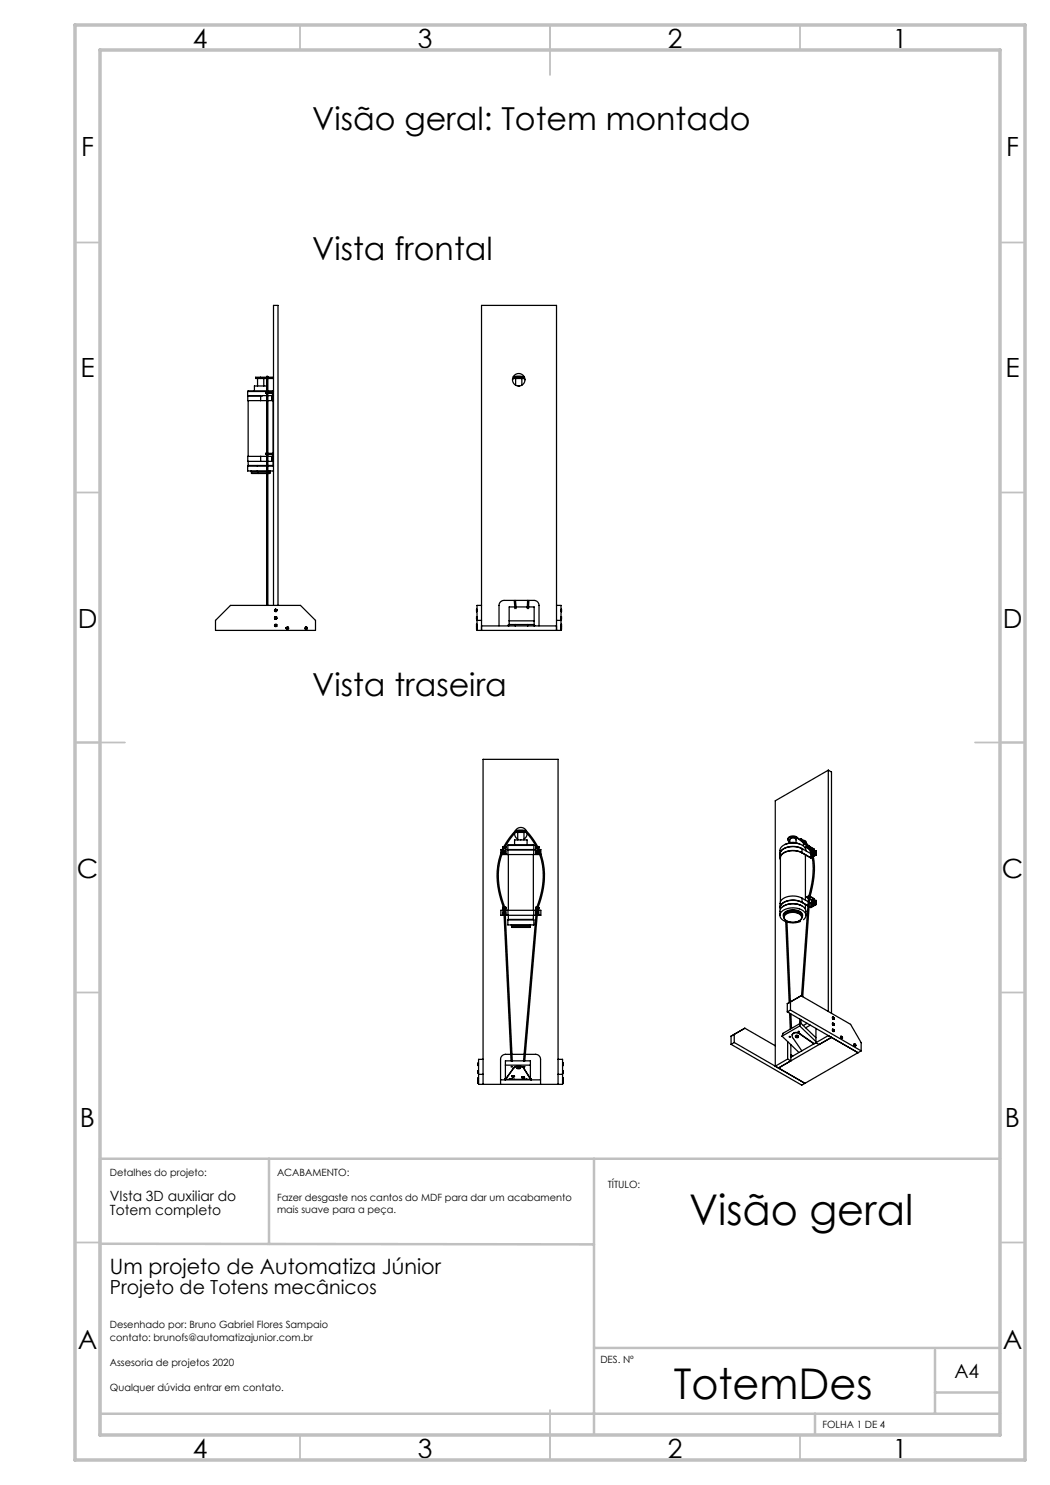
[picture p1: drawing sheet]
<svg xmlns="http://www.w3.org/2000/svg" width="210mm" height="297mm" viewBox="0 0 210 297" stroke-linecap="round" stroke-linejoin="round" font-family="sans-serif">
<g fill="none" stroke="#c0c0c0" stroke-width=".35">
<path d="M60 5v5M110 5v10M160 5v5M15 48.5h5M200 48.5h5M15 98.5h5M200 98.5h5M15 148.5h10M195 148.5h10M15 198.5h5M200 198.5h5M15 248.5h5"/>
<path d="M200 248.5h5M60 287v5M110 282v10M160 287v5"/>
</g>
<path d="M53.8 231.8v17M118.8 231.8v55.2M200 231.8h-180v55.2M20 248.8l98.8 .1M118.8 269.6h81.2M187 270v12.8M187 278.5h13M20 282.8h180M163 282.8v4.2" fill="none" stroke="#c0c0c0" stroke-width=".5"/>
<path d="M15 5h190v287h-190zM20 10h180v277h-180z" fill="none" stroke="#c0c0c0" stroke-width=".7"/>
<g fill="none" stroke="#000" stroke-width=".25">
<path d="M49.5 79.2h.1M49.5 78.3l.1 1.8h2.5M49.5 79.2h3M49.5 78.3h3.8M49.6 79.1h2.5M51.5 75.7v1.5M52.1 75.4h-1v.3h1M52.1 75.7h1.2M52.1 75.4h1.2M52.1 75.4v.3M52.1 79.2v.9M52.5 79.1h.8"/>
<path d="M52.8 75.7v1.5M53.2 78.6l-.1-.1h1.5v1.6M53.2 78.6v.1M53.3 75.5v3M53.3 78.7v12M53.3 75.5l.2-.3 .1 .3M53.3 75.4l.1-.1 .2 .1M53.3 78.2l-3.8 .1M53.3 77.2h-2.4v1M53.5 78.6l.1 .1M53.6 78.7v12M53.6 75.5v3"/>
<path d="M53.6 75.7h1.1M53.6 75.4h1.1M53.6 79.1h.9M53.6 78.3h1.1M53.6 78.2h1.1M54.4 78.6l.1 .1 .1 1.3M54.4 78.7l.1 .1M54.4 78.6l-1.2 .1M54.4 78.6v.1M54.4 79.4h.1M54.4 79.9h.1M54.4 79.4v.5"/>
<path d="M54.4 79.4l.1 .2M54.5 79.6l-.1 .3M54.5 79.5v.2M54.5 79.5h.1M54.5 79.7v.1M54.5 79.9l.1 .1M54.6 79.1h.1M102.7 75.3h2.1l-.1 .3M102.7 75.3l.1 .3M102.7 75.6l.5 .1M102.8 75.6l-.3 .3M102.9 75.6h-.1"/>
<path d="M103 75.4h1.5M103.1 75.7v1.3M103.2 75.4v.3M103.2 75.7h1M103.3 75.5h.9v.1h-.9zM103.6 77.2h.3M103.6 75.5v.1M103.9 75.5v.1M104.2 75.4v.3M104.4 75.7v1.3M104.6 75.6h.1M104.7 75.6l.3 .3"/>
<path d="M104.7 75.6l-.5 .1M49.5 93.2v1h3.8M49.5 93.2h3.8M49.6 93.1l-.1 .1M49.6 93.1h3.7M49.6 80.1v11.2M49.6 92.3v.8M50.2 94.2l.1 .1M50.3 94.6l3 .1M50.3 94.3h3M50.3 94.6h3M50.3 94.3v.3"/>
<path d="M52.1 91.3h-2.5v1h2.5M52.1 91.3v1M52.1 91.3h1.2M52.1 92.3h1.2M52.1 80.1h1.2M53.2 90.8l-.1-.1h1.5v1.6M53.2 90.8h.1M53.5 90.8h.1M53.6 90.8h-.3v30.3M53.6 94.2h1.1M53.6 93.1h1M53.6 94.3h.4"/>
<path d="M53.6 94.6h.4M53.6 90.8v30.3M53.6 91.3h.9M53.6 92.3h1.1M53.6 80.1h1.1M54 94.6l-.4 .1M54 94.3v.3M54.1 94.2l-.1 .1M54.4 90.8l.1 .1 .1 1.3M54.4 90.8l.1 .1M54.4 90.8h.1M54.4 90.8h-1.2"/>
<path d="M54.4 91.5v.5M54.5 91.7v.2M54.5 91.6h.1M54.5 91.9h.1M54.5 91.6v.1M54.5 92.1l.1 .1M54.6 80h.1M54.6 92.2h.1M54.6 91.3h.1M54.6 93.1l.1 .1h-1.1M54.6 80.1v11.2M54.6 92.3v.8"/>
<path d="M46.1 121.1h14l3 3v2h-20v-2zM54.7 121.1v-60h.9v60M54.9 122.1v.1M55 124.9l.1 .1M55 123.4l.1 .1M55 125.2v.1M55 124.9h.1M55 123.4h.1M55 123.7v.1M55.1 122.1h.1M55.1 122.1l.1 .1M55.1 122.1l-.2 .1"/>
<path d="M55.1 121.9v.1M55.1 125v.1M55.1 123.5v.1M55.1 123.6h.1M55.1 123.6l-.1 .1M55.1 125.1h.1M55.1 125h.1M55.1 123.5h.1M55.1 125.1l-.1 .2M55.1 121.9h.1M55.1 122v.1M55.1 122h.1"/>
<path d="M55.2 122.2h.1M55.2 122.2v.1M55.2 125h-.1M55.2 125h.1M55.2 123.5h-.1M55.2 123.5h.1M55.2 123.7h-.1M55.2 123.7h.1M55.2 125.1l-.1 .1M55.2 123.6h.1M55.2 125.1h.1M55.2 123.6h-.1"/>
<path d="M55.2 125v.1M55.2 125.1h-.1M55.2 125.1l.1 .1M55.2 123.5v.1M55.2 122.3h.1M55.2 122.1h.1M55.2 122.1v.1M55.3 124.9h.1M55.3 123.4l-.1 .1M55.3 123.4h.1M55.3 123.7h.1M55.3 124.9l-.1 .1"/>
<path d="M55.3 125.2h.1M55.4 122h.1M55.4 122h-.2M57.3 125.6h.1M57.4 125.6v.1M57.4 125.6h.1M57.4 125.8v.1M57.4 125.8h.1M57.5 125.7h.1M57.5 125.7l-.1 .1M57.5 125.5l-.1 .1M57.5 125.5h.1"/>
<path d="M57.5 125.5l.1 .1M57.5 125.4h.1M57.5 125.4v.1M57.6 125.7h-.1M57.6 125.7h.1M57.6 125.6l.1 .1M57.6 125.6h.1M57.7 125.7h.1M61 125.7h.1M61.1 125.6h.1M61.1 125.6l-.1 .1M61.1 125.4l.1 .2"/>
<path d="M61.1 125.4h.1M61.1 125.7h.1M61.2 125.4h.1M61.2 125.4h-.1M61.2 125.6h-.1M61.2 125.6h.1M61.2 125.5l.1 .1M61.3 125.7v.1M61.3 125.7h.1M61.3 125.6h.1M61.3 125.8h.1M61.3 125.6v.1"/>
<path d="M61.4 125.5l-.1 .1M61.4 125.5v.1M95.3 124.8v.5M95.3 121.8v.5M95.3 125.4v.5M95.3 123.3v.5M95.3 124.8l.1 .1M95.3 121.8l.1 .1M95.3 125.4l.1 .1M95.3 123.3l.1 .1M95.4 125.3h-.1M95.4 122.3h-.1"/>
<path d="M95.4 125.8l-.1 .1M95.4 123.8h-.1M95.4 124.1h.9M96.3 126.1v-65h15v65M96.3 125.2h15M96.3 121.1h-.9v5h16.8v-5h-.9M99.8 125.2v-4.1a1 1 0 0 1 1-1h6a1 1 0 0 1 1 1v4.1M101.7 125.1h.1M101.7 125.1v.1M101.7 125v.2M101.7 125h.1M101.8 125.2v-.3h5v.3"/>
<path d="M101.8 124.2h5M102.8 120.1l.2 1.3M103 121.4h-1.2v3.5M103 121.4v.3M103 124.9v.3zM103.1 120.1l.1 1.3M103.2 121.4h-.2M103.2 121.4v.3M103.2 121.4h2.3M105.5 121.4h.2M105.5 121.4v.3M105.5 120.1v1.3"/>
<path d="M105.5 124.9v.3M105.7 121.4v.3M105.7 121.4h1.1v3.6M105.8 120.1l-.1 1.3M106.8 125h.1M106.9 125v.2M106.9 125h.1M111.3 124.1h.9M112.2 125.8l.1 .1M112.2 125.3h.1M112.2 123.8h.1M112.2 122.3h.1"/>
<path d="M112.3 125.4v.5M112.3 124.8v.5M112.3 124.8h.1M112.3 125.3h.1M112.3 121.8h.1M112.3 122.3h.1M112.3 125.4h.1M112.3 125.9h.1M112.3 123.3h.1M112.3 123.8h.1M112.3 125.4l-.1 .1M112.3 124.8l-.1 .1"/>
<path d="M112.3 123.3l-.1 .1M112.3 121.8l-.1 .1M112.3 123.3v.5M112.3 121.8v.5M165.7 154l-10.6 6.2v53l2.4-1.4M165.7 154v48.3M165.7 154l.6 .4v48.3M100.4 170.9h1.2M100.5 169.9h-.3v.8M100.6 169.3v.1M100.6 169.4v.2M100.6 169.6v.2"/>
<path d="M100.6 170.4v.3M100.7 170.5h.1M100.7 169.6h-.1M100.7 169.4a14.8 14.8 0 0 0 0 12.1M100.8 170.2v.1M100.8 170.4h.1M100.8 170.4l-.1 .1M100.8 170.5h.1M100.8 170.2l.1 .1M100.8 170.2h.1M100.8 170.3v.1M100.8 170.3h.1"/>
<path d="M100.9 170.3l.1 .1M100.9 170.3h.1M100.9 170.5l.1 .1M100.9 170.5h.1M101 170.6h.1M101 170.4h.1M101 170.4l-.1 .1M101 169.4a14.1 14.1 0 0 0 0 12.1M101.1 170.3h.1M101.1 170.3l-.1 .1M101.2 169.3v.1M101.2 169.3h-.6"/>
<path d="M101.2 169.4v.2M101.2 169.4h-.6M101.2 169.6v1.1M101.2 169.6h-.3M101.2 169.9h.4M101.2 170.7l-.6 .1v-.1M101.2 170.7h-.6M101.6 170v.9M101.6 169.1h5.2M101.6 170h5.2M101.6 169.1v.9M101.6 169.9h5.6"/>
<path d="M101.6 170.9h5.1M101.7 170.9v11.2M102.9 169v-1h2.5v1M102.9 166.7l.2 .7 .4 .4M103.1 166.1h2.1M103.1 166.1l.1 .1M103.1 166.1l-1.2 1.4-1.1 1.8M103.2 166.4v.1M103.2 166.5h2M103.2 166.2h2M103.2 166.2v.3M103.2 166.4l-1.1 1.3-1 1.6"/>
<path d="M103.5 166.5v1.5M104.8 166.5v1.5M105.2 166.2v.3M105.2 166.5l1 1.2 1 1.6M105.2 166.1l1.3 1.5 1 1.7M105.2 166.1v.1M105.2 166.1a1.25 1.25 0 0 0-2.1 .1M105.4 166.7l-.2 .7-.4 .4M106.7 170.9v11.2M106.7 170.9h1.2M106.8 170h-.1M106.8 169.1l-.1 1.8"/>
<path d="M107.1 169.4v.2M107.1 169.6l.1 1.1M107.2 170.5h.1M107.3 169.4a14.6 14.6 0 0 1 .1 12.1M107.4 170.2v.1M107.4 170.2h.1M107.4 169.6h-.3M107.4 170.4h.1M107.4 170.4l-.2 .1M107.4 170.5h.1M107.4 170.3v.1M107.4 170.3h.1"/>
<path d="M107.4 170.3l.1 .1M107.5 170.5h.1M107.5 170.5v.1M107.5 170.4h.1M107.5 170.4v.1M107.6 170.6h-.1M107.6 169.4a14.7 14.7 0 0 1 0 12.1M107.7 170.3h.1M107.7 170.3l-.2 .1M107.7 169.3h.1M107.7 169.3v.1M107.7 169.3h-.6v.1"/>
<path d="M107.7 169.4v.2M107.7 169.4h-.6M107.7 169.6v.2M107.7 169.6h-.1M107.8 170.4v.3M107.8 170.7l-.6 .1v-.1M107.8 170.7h-.6M107.8 169.9h.4v1M157.8 168.6l.7-.1 .9 .1M158 168.6v-.6a.72 .72 0 0 1 1.2 0v.6M159.3 167.6a1.23 1.23 0 0 0-1.7 .4l.4 .4M159.3 167.4a1.19 1.19 0 0 0-1.7 .4v.2"/>
<path d="M159.3 167.6l1.1 .7 .5 .6M159.3 167.4v.2M159.3 167.4l.7 .5M159.9 168.8a4 4 0 0 0-2.9 .1M160.1 168l.8 .7v.2M160.2 167.8l-.3 .1M160.2 168l-.1 .1M160.4 179.6a3.6 3.6 0 0 0-4.2 .5l-.2 .5v.9M160.4 170.5a3.6 3.6 0 0 0-4.2 .5l-.2 .5 .1 .4M160.4 169.7a3.6 3.6 0 0 0-4.2 .5l-.2 .6M160.4 169.7v.8M160.4 179.6v.8"/>
<path d="M160.4 179.6l1.2 .7M160.4 170.5l1.8 1M160.4 169.7l1.8 1M160.4 168.2h-.1M160.7 169.9a3.7 3.7 0 0 0-4.6 .4l-.1 .7M160.7 168.1l.4 .1 .2 .5M160.9 168.9l-.4 .2M160.9 168.6v.1M161.1 171v9M161.2 171l-.1 .2M161.2 170.2a1.89 1.89 0 0 0-2.1-1.6 2.93 2.93 0 0 0-3.1 1.2v1.8M161.3 168.5h-.1"/>
<path d="M161.3 169l-.3 .6M161.4 169.5h.1M161.4 179.4h.1M161.4 169.5l.1 .1M161.4 179.4l.1 .1M161.5 169.6l.3 .2M161.5 179.5l.2 .2M161.7 179.5l-1.4 19.7M161.7 169.6a9.2 9.2 0 0 1 .8 6.4l-.7 3.1M161.7 169.6h.1M161.7 179.4l.3 .1M161.8 169.2l-1-1-.6-.4v.2l1.3 1.4"/>
<path d="M161.8 169.2l.1 .2M161.8 179.2l.1 .1M161.8 179.1v.1M161.8 169.2l1.1 .6v1.2M161.8 169.2l-.4 .3M161.8 179.1l1.1 .6v1.3M161.8 179.1l-.4 .3M161.9 169.4l.8 .4M161.9 169.4l-.4 .2M161.9 179.3l.8 .4M161.9 179.3l-.4 .2M161.9 179.8l.4 .2"/>
<path d="M161.9 169.5l.1 .2M161.9 169.5a9.9 9.9 0 0 1 .7 7.2l-.6 2.6M162 179.5l-.1 .1M162 179.5l-1.5 19.8M162 169.6h.1M162 179.5h.1M162.2 170.7v.8M162.2 170.7h.1M162.2 170l.1 .1M162.3 170.1l.1 .1M162.3 180l.1 .1M162.3 170.9h.1"/>
<path d="M162.4 170.2v.2M162.4 171.2v.1M162.4 171.4l-.2 .1M162.4 171.5l-.2 .1-1.8-1a3.5 3.5 0 0 0-4.1 .5l-.2 .5v8.7M162.4 170.6h.1M162.4 170.8v.1M162.4 170.6l.1 .1M162.5 170.6h.1M162.5 170.7l-.1 .1M162.5 170.7v.1M162.5 170.7h.1M162.5 170.8h.1"/>
<path d="M162.5 170.8h-.1M162.5 170.8v.1M162.6 170.7l-.1 .1M162.6 170.7h.1M162.6 170.7h-.1M162.6 170.5h.1M162.6 170.5l-.1 .5 .2-.3M162.6 170.6h.1M162.6 170.6v.1M162.7 170.6h-.3M162.7 170.6l-.2 .3M162.7 169.8l.1 .2"/>
<path d="M162.7 179.7l.1 .2M162.7 169.8l-.4 .3M162.7 179.7l-.4 .3M162.8 170v.9M162.8 170l-.4 .2M162.8 179.9v.9M162.8 179.9l-.4 .2M162.8 170.9l.1 .1M162.8 170.9l-.2 .1M162.9 171h.1M162.9 171l-.3 .2M163.2 170.1v.9"/>
<path d="M163.2 171l-.6 .3M163.2 171h.1M163.2 170.1l-.3 .2M100.6 181.5v.1M100.6 181.6v.1M100.6 181.7v1.2M100.6 182.1h-.4v1h.6M100.6 182.9l.2 .1M100.7 182.7l.1-.1zM100.7 182.7h.1M100.7 181.6h.1M100.7 181.6l1.5 30.6"/>
<path d="M100.8 182.4h.1M100.8 181.7h-.2M100.8 182.3l-.2 .3 .2 .2M100.8 182.9h-.2M100.9 181.6h-.2M101 181.6l1.5 30.6M101 182.4l.1 .3M101.1 182.4l-.1 .1M101.1 183.1h.5M101.2 181.5v.1M101.2 181.5h-.6M101.2 181.6v.1"/>
<path d="M101.2 181.6h-.6M101.2 181.7v1.2M101.2 181.7h-.2M101.2 182.1h.4M101.2 182.9l-.1 .1M101.2 182.9h-.1M101.6 184h5.2M101.6 184v1h5.2v-1M101.6 182.1h5.1M101.6 183.1h5.1M101.6 182.1v1M101.7 183.9l-.1 .1"/>
<path d="M101.7 183.9h5M101.7 183.1v.8M102.2 185l.1 .1M102.3 185.4l.1 .1 3.6-.1M102.3 185.1h3.7M102.3 185.4h3.7M102.3 185.1v.3M106 185.1v.3M106.1 185l-.1 .1M106.7 183.9l.1 .1M106.7 183.1v.8M106.7 182.1v1"/>
<path d="M106.7 182.1h.5M106.7 183.1h.5M107.1 181.6v.1M107.1 181.7l.1 1.2M107.2 182.9v.1M107.2 182.9h.1M107.2 182.4v.3M107.3 181.7h-.2M107.3 181.6l-2.6 30.6M107.4 181.6h.2M107.5 182.6h.1M107.5 182.6v.2"/>
<path d="M107.5 182.3a.25 .25 0 0 1 .2 .3 .25 .25 0 0 1-.2 .2M107.5 182.5h.1M107.5 182.5v.1M107.6 182.8h-.1M107.6 181.6l-2.6 30.6M107.6 181.6h.1M107.7 182.5h.1M107.7 182.5h-.2M107.7 181.5h.1M107.7 181.5h-.6v.1M107.7 181.5v.1M107.7 181.6v.1"/>
<path d="M107.7 181.6h-.6M107.7 181.7l.1 1.2M107.7 181.7h-.1M107.8 182.1h.4v1h-.8M107.8 182.9l-.3 .1M107.8 182.9h-.3M156 183.1v-.8a2.09 2.09 0 0 1 2.3-1.5 2.64 2.64 0 0 1 2.9 1.3v1M156.7 183.4a1.28 1.28 0 0 1 1.4-1.3 1.83 1.83 0 0 1 2.3 1.1v.2M156.7 183.4a.92 .92 0 0 1 .8-1.3 2.45 2.45 0 0 1 3 .8l-.1 .5M157 182.8a2.54 2.54 0 0 1 3.4 .3 1.08 1.08 0 0 1-1.2 1.3 1.94 1.94 0 0 1-2.5-1zM157.1 183a2.37 2.37 0 0 1 3.2 .2 1.08 1.08 0 0 1-1.3 1.3 1.63 1.63 0 0 1-2.2-1.1zM157.1 184.3l.7 16.2"/>
<path d="M157.4 184.4l.7 17.6M160.2 199.2l-2.7 1.5v1.7M160.2 199.2l9.9 5.7 2.1 3.6v1.7M160.2 199.2l-.6 .3M160.4 181.2a3.8 3.8 0 0 0-3.9 .2M160.4 180.4a3.6 3.6 0 0 0-4.2 .6l-.2 .4 .1 .5a1.54 1.54 0 0 1 1.6-1.7l.8-.1 1.2 .1 1.9 1M160.4 180.4l1.2 .7M160.7 183.9a1.14 1.14 0 0 0 .4-1.1 1.14 1.14 0 0 0-.9-.9 3.6 3.6 0 0 0-4.1 .6 1.18 1.18 0 0 0 .9 1.7 4.2 4.2 0 0 0 3.1 .1M161.1 180.9v.9M161.8 181.3l.4 .2M161.9 180.5l.3 .1M162.2 180.6v.9"/>
<path d="M162.3 180.8h.1M162.4 180.1v.5M162.4 180.5l-.2 .1M162.4 181.1v.1M162.4 180.5l.1 .1M162.4 180.5h.1M162.4 180.5l.2-.1a.21 .21 0 0 1 0 .3 .21 .21 0 0 1-.3 .1zM162.4 180.7h.1M162.4 181.2h.1M162.4 180.7l-.1 .1M162.5 180.6l-.1 .1M162.5 180.6h.1"/>
<path d="M162.5 180.6v.1M162.5 180.7h.1M162.5 180.7h-.1M162.5 180.7v.1M162.5 180.7l.1 .1M162.6 180.6l-.1 .1M162.6 180.6h.1M162.6 180.6h-.1M162.6 180.8h-.1M162.6 180.4l.1 .1M162.6 180.5h.1M162.6 180.5v.1"/>
<path d="M162.7 180.5l-.3 .6M162.7 180.6h.1M162.7 180.6l-.2 .3M162.7 180.6v.1M162.8 180.8l.1 .2M162.8 180.8l-.4 .3M162.9 181h.1M162.9 181l-.5 .2M163.2 180.9l-1 .6M163.2 180.9h.1M163.2 180.1v.8M163.2 180.1l-.3 .1"/>
<path d="M163.2 180.9l-1 .6-.4-.2M95.6 216.2v.5M95.6 215.6v.5M95.6 214.1v.5M95.6 212.6v.5M95.6 216.2h.1M95.6 215.6l.1 .1M95.6 214.1l.1 .1M95.6 212.6l.1 .1M95.7 216.6l-.1 .1M95.7 216l-.1 .1M95.7 214.5l-.1 .1"/>
<path d="M95.7 213l-.1 .1M95.7 214.9h.9M96.6 211.9h-.9v5h16.8v-5h-.9M96.6 216.9v-65h15v65M100.1 216h8M101 215.8v.2M101 215.8h.1M101.1 213h5M101.1 215.8v.2M101.9 215.9h.5M101.9 215.8v.1M102.1 210.9h-1a1 1 0 0 0-1 1v5"/>
<path d="M102.2 213.3h.3zM102.4 215.9h.1M102.4 215.3h.5M102.4 215.3h.1M102.4 215.8v.1M102.4 215.2h.1M102.4 215.3h.5zM102.4 210.9h2.4M102.4 215.9h.5M102.5 212.2h-.2M102.5 212.2h.1M102.6 215.3h.1"/>
<path d="M102.6 215.3h-.3l.6-.1-.1 .1M102.6 215.3h-.1M102.6 215.2v.1M102.7 215.3h.1M102.7 213.7a1.73 1.73 0 0 1 2 0M102.7 213.6a1.73 1.73 0 0 1 2 0M102.7 213.6v.1M102.7 213.7l-1.6 2.2h5M102.7 213.6l-1.6 2.2M102.8 215.3h-.1M102.8 215.2h.1M102.8 215.2l-.1 .1"/>
<path d="M102.9 215.2h-.5M102.9 215.3h.1M102.9 215.9h.1M102.9 215.2h.1M103.4 213.6l.7 .1-.5 .1zM103.5 213.6h.5h-.5M103.5 213.6h.1M103.5 213.6l.2 .1M104.4 215.4v.1M104.4 215.5h.5M104.4 215.5h.1M104.4 215.5h.5z"/>
<path d="M104.4 215.4h.5M104.4 215.5l-.1-.1h.3h.3v.1M104.5 215.4l-.1 .1M104.5 215.5h.1M104.6 215.5h.1M104.6 215.6h.1M104.6 215.5v.1M104.6 215.5h-.1M104.7 215.5h.1M104.7 215.4l-.1 .1M104.7 215.5h-.1M104.7 215.4v.1"/>
<path d="M104.7 212.2h.1M104.7 213.3h.3zM104.7 213.6v.1M104.7 213.7l1.4 2.2M104.7 213.6l1.4 2.2M104.8 215.4l.1 .1M104.8 215.5h.1M104.9 215.4l-.1 .1M104.9 215.9h.5M104.9 215.5h.1M104.9 215.9h.1M105.1 210.9h2a1 1 0 0 1 1 1v5"/>
<path d="M105.4 215.9h.1M106.1 215.8v-3.6h-5v3.6M106.1 215.8h.1M106.1 215.8v.2M106.2 215.8v.2M106.2 215.8h.1M111.6 214.9h.9M112.5 216l.1 .1M112.5 213l.1 .1M112.5 216.6l.1 .1M112.5 214.5l.1 .1M112.6 216.2v.5"/>
<path d="M112.6 216.1h.1M112.6 215.6h.1M112.6 215.6l-.1 .1M112.6 213.1h.1M112.6 212.6h.1M112.6 212.6l-.1 .1M112.6 216.2h-.1M112.6 216.7h.1M112.6 216.2h.1M112.6 214.6h.1M112.6 214.1h.1M112.6 214.1l-.1 .1"/>
<path d="M112.6 215.6v.5M112.6 212.6v.5M112.6 214.1v.5M146.2 208.9l14.2 8.1 11.8-6.8M146.2 207.2v1.7M146.2 207.2l.7-.3v1.6M146.9 208.5l14.1 8.2M146.9 208.5l-.7 .4M149 205.6l-2.8 1.6M149 205.6l6.1 3.6M149 205.6l-.7 .4M156.4 207.2l3.4 3.3"/>
<path d="M157.5 202.4l14.1 8.1M157.5 208.3v3.5M157.9 202.6l.2 3.2M158.1 202l-.6 .4M158.1 202l14.1 8.2M158.2 208.9v3.3l-.7-.4M158.2 210.9l.4 .3M158.2 202.8l.1 2.9M159.4 207.1a.22 .22 0 0 1 .2 .1 .22 .22 0 0 1-.1 .3 .22 .22 0 0 1-.3-.2 .19 .19 0 0 0 .3 .2 .19 .19 0 0 0 .1-.3l-.2-.1M159.9 205.2l-3.5 2M159.9 205.2l3.3 3.1M160 203.8l-.1 1"/>
<path d="M160.1 206.9a.9 .9 0 0 0-1-.4 .9 .9 0 0 0-.7 .8l2 2.9M160.1 206.9l2.7 1.9M160.1 206.8a.99 .99 0 0 0-1.7 .2M160.1 206.8v.1M160.1 206.8l2.7 1.9M160.1 204.6l-3.5 2.1-.2 .5M160.1 204.6l-.2 .6M160.1 204.6l3.1 2.9M160.2 204v.6M161.4 204.7l-.7 .4M162.1 205l-1 .6M163.2 205.7v2.8"/>
<path d="M163.2 208.5l-5 2.9M163.2 208.5l.6 .4M165.7 207.1l-2.5 1.4M166.3 207.5l-10.6 6.1M166.5 203.5l.2 .3M166.5 206l.2 .3M166.5 204.8l.2 .3M166.5 203.4a.2 .2 0 0 1 .3 .1 .2 .2 0 0 1-.1 .3zM166.5 203.4v.3l.3 .1M166.5 205.9v.3l.3 .1M166.5 204.6v.3l.3 .2M166.6 205.9v-.1a.22 .22 0 0 1 .2 .2 .22 .22 0 0 1-.1 .3z"/>
<path d="M166.6 204.6a.22 .22 0 0 1 .2 .2 .22 .22 0 0 1-.1 .3zM166.6 203.4h-.1M166.6 205.9h-.1M166.6 204.6h-.1M166.6 205.9v.1M166.6 204.7v.1M166.6 203.6h.1M166.6 206.1h.1M166.6 204.9h.1M166.6 203.6l.1 .1M166.6 203.4l.1 .2M166.6 203.4h.1"/>
<path d="M166.6 206v.1M166.6 204.8v.1M166.6 206h.1M166.6 204.8h.1M166.6 206l.1 .1M166.6 206.1l.1 .1M166.7 203.4h-.1M166.7 204.9h-.1M166.7 206.1h-.1M166.7 203.6h.1M166.7 203.5l-.1 .1M166.7 203.7v.1"/>
<path d="M166.7 203.7h.1M166.7 204.8h.1M166.7 206.1h.1M166.7 204.8v.1M166.7 206h.1M166.7 204.9l.1 .1M166.7 206.2l.1 .1M166.7 204.9h.1M166.7 206.1v.1M166.7 206.1l.1 .2M166.7 203.6v.1M166.7 203.6l.1 .1"/>
<path d="M166.8 206h.1M166.8 204.8h.1M166.8 206l-.1 .1M166.8 204.8h-.1M166.8 206.3h.1M166.8 203.8h.1M166.8 205.1h.1M166.8 203.7h.1M166.8 203.6v.1M168.1 207.4l.2 .3M168.2 207.3l.1 .3M168.2 207.3v.3l.2 .1"/>
<path d="M168.2 207.3v-.1a.24 .24 0 0 1 .3 .2 .24 .24 0 0 1-.1 .3zM168.2 207.3h.1M168.3 207.4h.1M168.3 207.6h.1M168.3 207.5h.1M168.3 207.5v.1M168.3 207.4l.1 .1M168.4 207.4v.1M168.4 207.4h-.1M168.4 207.3l-.1 .1M168.4 207.3h.1M168.4 207.3v.1"/>
<path d="M168.4 207.5h.1M168.4 207.5l.1 .1M168.4 207.5h-.1M168.5 207.7h-.1M168.5 207.6h.1M170.8 208.9l.2 .3M170.8 208.8a.2 .2 0 0 1 .3 .1 .2 .2 0 0 1-.1 .3zM170.8 209h.1M170.8 208.8v.3l.3 .1M170.9 208.8h-.1M170.9 209h.1M170.9 209l.1 .1"/>
<path d="M170.9 208.8l.1 .1M170.9 208.8h.1M171 208.9l-.1 .1M171 209h.1M171 208.9h.1M171 208.9v.1M171 209.1v.1M171 209.1h.1M171 209v.1M171.1 209h.1"/>
<circle cx="103.7" cy="76" r="1.25"/>
<circle cx="55.1" cy="122.1" r=".25"/>
<circle cx="55.1" cy="125.1" r=".25"/>
<circle cx="55.1" cy="123.6" r=".25"/>
<circle cx="57.5" cy="125.6" r=".25"/>
<circle cx="61.2" cy="125.6" r=".25"/>
<circle cx="100.9" cy="170.4" r=".25"/>
<circle cx="107.5" cy="170.4" r=".25"/>
<circle cx="158" cy="207.4" r=".11"/>
<circle cx="159.4" cy="207.3" r=".29"/>
<circle cx="159.7" cy="206.3" r=".11"/>
</g>
<g font-size="8.5">
<text x="137.8" y="245.1">Visão geral</text>
<text x="134.7" y="279.7">TotemDes</text>
</g>
<g font-size="6.3">
<text x="62.4" y="25.9">Visão geral: Totem montado</text>
<text x="62.4" y="51.9">Vista frontal</text>
<text x="62.4" y="139.1">Vista traseira</text>
</g>
<g font-size="5.3">
<text x="38.5" y="9.5">4</text>
<text x="83.5" y="9.5">3</text>
<text x="133.6" y="9.5">2</text>
<text x="178.6" y="9.5">1</text>
<text x="16.2" y="31.3">F</text>
<text x="201.2" y="31.3">F</text>
<text x="16.1" y="75.5">E</text>
<text x="201.1" y="75.5">E</text>
<text x="15.5" y="125.5">D</text>
<text x="200.5" y="125.5">D</text>
<text x="15.4" y="175.5">C</text>
<text x="200.4" y="175.5">C</text>
<text x="16" y="225.5">B</text>
<text x="201" y="225.5">B</text>
<text x="15.5" y="269.8">A</text>
<text x="200.5" y="269.8">A</text>
<text x="38.5" y="291.5">4</text>
<text x="83.5" y="291.5">3</text>
<text x="133.6" y="291.5">2</text>
<text x="178.6" y="291.5">1</text>
</g>
<text font-size="4.2" x="22" y="254.9">Um projeto de Automatiza Júnior</text>
<g font-size="3.9">
<text x="22" y="258.8">Projeto de Totens mecânicos</text>
<text x="190.9" y="275.5">A4</text>
</g>
<g font-size="2.8">
<text x="22" y="240.3">VIsta 3D auxiliar do</text>
<text x="22" y="243.1">Totem completo</text>
</g>
<g font-size="2">
<text x="22" y="235.1">Detalhes do projeto:</text>
<text x="55.4" y="235.1">ACABAMENTO:</text>
<text x="121.6" y="237.7">TÍTULO:</text>
<text x="55.4" y="240.1">Fazer desgaste nos cantos do MDF para dar um acabamento</text>
<text x="55.4" y="242.6">mais suave para a peça.</text>
<text x="22" y="265.6">Desenhado por: Bruno Gabriel Flores Sampaio</text>
<text x="22" y="268.1">contato: brunofs@automatizajunior.com.br</text>
<text x="22" y="273.1">Assesoria de projetos 2020</text>
<text x="120.1" y="272.5">DES. Nº</text>
<text x="22" y="278.1">Qualquer dúvida entrar em contato.</text>
<text x="164.5" y="285.6">FOLHA 1 DE 4</text>
</g>
</svg>
